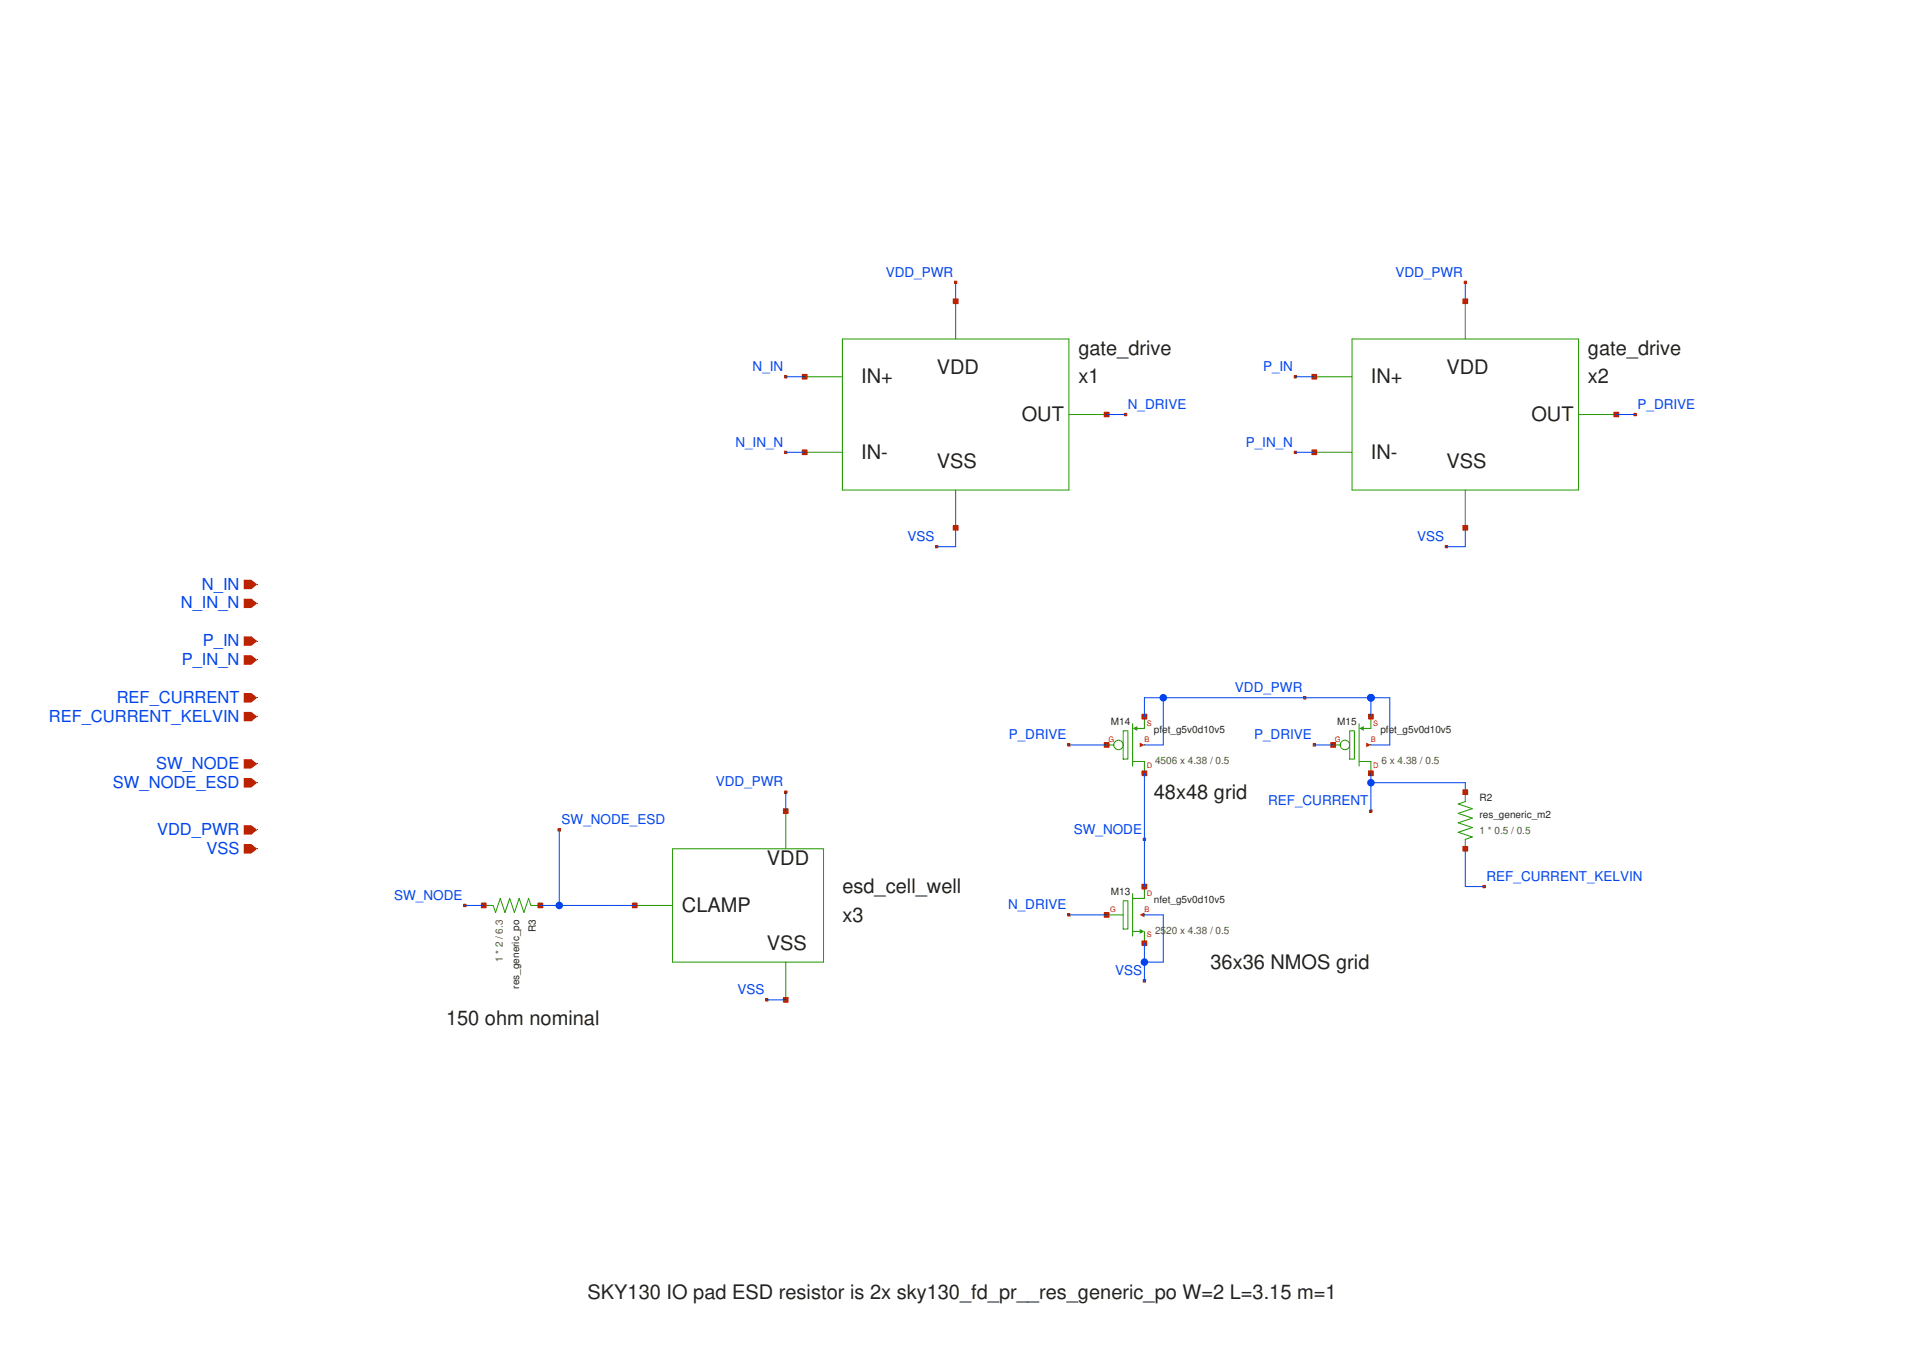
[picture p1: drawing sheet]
<svg xmlns="http://www.w3.org/2000/svg" width="297mm" height="210mm" viewBox="0 0 297 210" stroke-linecap="round" stroke-linejoin="round" font-family="sans-serif">
<path d="M172.4 116h1.1M176.4 118.6h1.9v1.8M176.4 112.7v6.6M178.3 111.6v1.8h-1.1" fill="none" stroke="#229800" stroke-width=".16"/>
<path d="M176.4 113.4l.8-.3v.7z" fill="#229800"/>
<g fill="none" stroke="#229800" stroke-width=".16">
<path d="M174.9 113.8h.8v4.4h-.8zM207.7 116h1.1M211.7 118.6h1.8v1.8M211.7 112.7v6.6M213.5 111.6v1.8h-1.1"/>
<circle cx="174.2" cy="116" r=".74"/>
</g>
<path d="M211.7 113.4l.7-.3v.7z" fill="#229800"/>
<g fill="none" stroke="#229800" stroke-width=".16">
<path d="M210.2 113.8h.8v4.4h-.8zM176.4 139.2v6.6M178.3 138.1v1.8h-1.9M172.4 142.5h2.5M176.4 145h1.1M178.3 145v1.9"/>
<circle cx="209.5" cy="116" r=".74"/>
</g>
<path d="M177.5 144.7l.8 .3-.8 .4z" fill="#229800"/>
<g fill="none" stroke="#229800" stroke-width=".16">
<path d="M125.3 58.7h5.9M131.2 52.8h35.3v23.5h-35.3zM148.9 46.9v5.9M204.7 58.7h5.9M210.6 52.8h35.3v23.5h-35.3zM228.2 46.9v5.9M125.3 70.4h5.9M148.9 76.3v5.9M166.5 64.5h5.9M204.7 70.4h5.9M228.2 76.3v5.9M245.9 64.5h5.9"/>
<path d="M104.8 132.2h23.5v17.6h-23.5zM122.4 126.3v5.9M228.2 123.4v1.4l-1.1 .4 2.2 .7-2.2 .8 2.2 .7-2.2 .7 2.2 .8-2.2 .7 2.2 .7-1.1 .4v1.5M75.4 141h1.4l.4 1.1 .7-2.2 .8 2.2 .7-2.2 .7 2.2 .8-2.2 .7 2.2 .7-2.2 .4 1.1h1.5M98.9 141h5.9M122.4 149.8v5.9M174.9 140.3h.8v4.4h-.8z"/>
</g>
<path d="M38 90.3h1.2l.9 .7-.9 .7h-1.2z" fill="#ba2200"/>
<path d="M40.1 91h.1" fill="none" stroke="#ba2200" stroke-width=".16"/>
<path d="M38 93.2h1.2l.9 .7-.9 .8h-1.2z" fill="#ba2200"/>
<path d="M40.1 94h.1" fill="none" stroke="#ba2200" stroke-width=".16"/>
<path d="M38 99.1h1.2l.9 .7-.9 .8h-1.2z" fill="#ba2200"/>
<path d="M40.1 99.8h.1" fill="none" stroke="#ba2200" stroke-width=".16"/>
<path d="M38 102h1.2l.9 .8-.9 .7h-1.2z" fill="#ba2200"/>
<path d="M40.1 102.8h.1" fill="none" stroke="#ba2200" stroke-width=".16"/>
<path d="M38 107.9h1.2l.9 .7-.9 .8h-1.2z" fill="#ba2200"/>
<path d="M40.1 108.7h.1" fill="none" stroke="#ba2200" stroke-width=".16"/>
<path d="M38 110.9h1.2l.9 .7-.9 .7h-1.2z" fill="#ba2200"/>
<path d="M40.1 111.6h.1" fill="none" stroke="#ba2200" stroke-width=".16"/>
<path d="M38 118.2h1.2l.9 .7-.9 .8h-1.2z" fill="#ba2200"/>
<path d="M40.1 118.9h.1" fill="none" stroke="#ba2200" stroke-width=".16"/>
<path d="M38 121.1h1.2l.9 .8-.9 .7h-1.2z" fill="#ba2200"/>
<path d="M40.1 121.9h.1" fill="none" stroke="#ba2200" stroke-width=".16"/>
<path d="M38 128.5h1.2l.9 .7-.9 .8h-1.2z" fill="#ba2200"/>
<path d="M40.1 129.2h.1" fill="none" stroke="#ba2200" stroke-width=".16"/>
<path d="M38 131.4h1.2l.9 .8-.9 .7h-1.2z" fill="#ba2200"/>
<path d="M40.1 132.2h.1" fill="none" stroke="#ba2200" stroke-width=".16"/>
<path d="M177.5 115.6l.8 .4-.8 .4z" fill="#ba2200"/>
<path d="M177.9 120h.7v.8h-.7z" fill="none" stroke="#ba2200" stroke-width=".16"/>
<path d="M177.9 120h.7v.8h-.7z" fill="#ba2200"/>
<path d="M172 115.6h.7v.8h-.7z" fill="none" stroke="#ba2200" stroke-width=".16"/>
<path d="M172 115.6h.7v.8h-.7z" fill="#ba2200"/>
<path d="M177.9 111.2h.7v.8h-.7z" fill="none" stroke="#ba2200" stroke-width=".16"/>
<path d="M177.9 111.2h.7v.8h-.7z" fill="#ba2200"/>
<path d="M178.2 116h.1" fill="none" stroke="#ba2200" stroke-width=".16"/>
<path d="M212.8 115.6l.7 .4-.7 .4z" fill="#ba2200"/>
<path d="M213.2 120h.7v.8h-.7z" fill="none" stroke="#ba2200" stroke-width=".16"/>
<path d="M213.2 120h.7v.8h-.7z" fill="#ba2200"/>
<path d="M207.3 115.6h.7v.8h-.7z" fill="none" stroke="#ba2200" stroke-width=".16"/>
<path d="M207.3 115.6h.7v.8h-.7z" fill="#ba2200"/>
<path d="M213.2 111.2h.7v.8h-.7z" fill="none" stroke="#ba2200" stroke-width=".16"/>
<path d="M213.2 111.2h.7v.8h-.7z" fill="#ba2200"/>
<path d="M213.5 116h.1" fill="none" stroke="#ba2200" stroke-width=".16"/>
<path d="M178.1 152.6h.3v.3h-.3z" fill="none" stroke="#ba2200" stroke-width=".16"/>
<path d="M178.1 152.6h.3v.3h-.3z" fill="#ba2200"/>
<path d="M213.4 126.1h.3v.4h-.3z" fill="none" stroke="#ba2200" stroke-width=".16"/>
<path d="M213.4 126.1h.3v.4h-.3z" fill="#ba2200"/>
<path d="M166.3 142.3h.4v.3h-.4z" fill="none" stroke="#ba2200" stroke-width=".16"/>
<path d="M166.3 142.3h.4v.3h-.4z" fill="#ba2200"/>
<path d="M166.3 115.8h.4v.4h-.4z" fill="none" stroke="#ba2200" stroke-width=".16"/>
<path d="M166.3 115.8h.4v.4h-.4z" fill="#ba2200"/>
<path d="M203.1 108.5h.3v.3h-.3z" fill="none" stroke="#ba2200" stroke-width=".16"/>
<path d="M203.1 108.5h.3v.3h-.3z" fill="#ba2200"/>
<path d="M204.5 115.8h.4v.4h-.4z" fill="none" stroke="#ba2200" stroke-width=".16"/>
<g fill="#ba2200">
<path d="M204.5 115.8h.4v.4h-.4z"/>
<path d="M177.5 142.5l.8-.4v.7z"/>
</g>
<path d="M177.9 137.7h.7v.7h-.7z" fill="none" stroke="#ba2200" stroke-width=".16"/>
<path d="M177.9 137.7h.7v.7h-.7z" fill="#ba2200"/>
<path d="M172 142.1h.7v.7h-.7z" fill="none" stroke="#ba2200" stroke-width=".16"/>
<path d="M172 142.1h.7v.7h-.7z" fill="#ba2200"/>
<path d="M177.9 146.5h.7v.7h-.7z" fill="none" stroke="#ba2200" stroke-width=".16"/>
<path d="M177.9 146.5h.7v.7h-.7z" fill="#ba2200"/>
<path d="M178.2 142.5h.1" fill="none" stroke="#ba2200" stroke-width=".16"/>
<path d="M178.1 130.5h.3v.4h-.3z" fill="none" stroke="#ba2200" stroke-width=".16"/>
<path d="M178.1 130.5h.3v.4h-.3z" fill="#ba2200"/>
<path d="M125 58.3h.7v.7h-.7z" fill="none" stroke="#ba2200" stroke-width=".16"/>
<path d="M125 58.3h.7v.7h-.7z" fill="#ba2200"/>
<path d="M125 70.1h.7v.7h-.7z" fill="none" stroke="#ba2200" stroke-width=".16"/>
<path d="M125 70.1h.7v.7h-.7z" fill="#ba2200"/>
<path d="M148.5 46.5h.7v.8h-.7z" fill="none" stroke="#ba2200" stroke-width=".16"/>
<path d="M148.5 46.5h.7v.8h-.7z" fill="#ba2200"/>
<path d="M148.5 81.8h.7v.8h-.7z" fill="none" stroke="#ba2200" stroke-width=".16"/>
<path d="M148.5 81.8h.7v.8h-.7z" fill="#ba2200"/>
<path d="M172 64.2h.7v.7h-.7z" fill="none" stroke="#ba2200" stroke-width=".16"/>
<path d="M172 64.2h.7v.7h-.7z" fill="#ba2200"/>
<path d="M204.3 58.3h.8v.7h-.8z" fill="none" stroke="#ba2200" stroke-width=".16"/>
<path d="M204.3 58.3h.8v.7h-.8z" fill="#ba2200"/>
<path d="M204.3 70.1h.8v.7h-.8z" fill="none" stroke="#ba2200" stroke-width=".16"/>
<path d="M204.3 70.1h.8v.7h-.8z" fill="#ba2200"/>
<path d="M227.9 46.5h.7v.8h-.7z" fill="none" stroke="#ba2200" stroke-width=".16"/>
<path d="M227.9 46.5h.7v.8h-.7z" fill="#ba2200"/>
<path d="M227.9 81.8h.7v.8h-.7z" fill="none" stroke="#ba2200" stroke-width=".16"/>
<path d="M227.9 81.8h.7v.8h-.7z" fill="#ba2200"/>
<path d="M251.4 64.2h.7v.7h-.7z" fill="none" stroke="#ba2200" stroke-width=".16"/>
<path d="M251.4 64.2h.7v.7h-.7z" fill="#ba2200"/>
<path d="M225.1 84.9h.4v.4h-.4z" fill="none" stroke="#ba2200" stroke-width=".16"/>
<path d="M225.1 84.9h.4v.4h-.4z" fill="#ba2200"/>
<path d="M122.2 58.5h.4v.4h-.4z" fill="none" stroke="#ba2200" stroke-width=".16"/>
<path d="M122.2 58.5h.4v.4h-.4z" fill="#ba2200"/>
<path d="M122.2 70.2h.4v.4h-.4z" fill="none" stroke="#ba2200" stroke-width=".16"/>
<path d="M122.2 70.2h.4v.4h-.4z" fill="#ba2200"/>
<path d="M175.1 64.4h.4v.3h-.4z" fill="none" stroke="#ba2200" stroke-width=".16"/>
<path d="M175.1 64.4h.4v.3h-.4z" fill="#ba2200"/>
<path d="M254.5 64.4h.4v.3h-.4z" fill="none" stroke="#ba2200" stroke-width=".16"/>
<path d="M254.5 64.4h.4v.3h-.4z" fill="#ba2200"/>
<path d="M201.6 58.5h.4v.4h-.4z" fill="none" stroke="#ba2200" stroke-width=".16"/>
<path d="M201.6 58.5h.4v.4h-.4z" fill="#ba2200"/>
<path d="M201.6 70.2h.4v.4h-.4z" fill="none" stroke="#ba2200" stroke-width=".16"/>
<path d="M201.6 70.2h.4v.4h-.4z" fill="#ba2200"/>
<path d="M228.1 43.8h.3v.4h-.3z" fill="none" stroke="#ba2200" stroke-width=".16"/>
<path d="M228.1 43.8h.3v.4h-.3z" fill="#ba2200"/>
<path d="M148.7 43.8h.3v.4h-.3z" fill="none" stroke="#ba2200" stroke-width=".16"/>
<path d="M148.7 43.8h.3v.4h-.3z" fill="#ba2200"/>
<path d="M72.2 140.8h.4v.4h-.4z" fill="none" stroke="#ba2200" stroke-width=".16"/>
<path d="M72.2 140.8h.4v.4h-.4z" fill="#ba2200"/>
<path d="M86.9 129h.4v.4h-.4z" fill="none" stroke="#ba2200" stroke-width=".16"/>
<path d="M86.9 129h.4v.4h-.4z" fill="#ba2200"/>
<path d="M231 137.9h.4v.3h-.4z" fill="none" stroke="#ba2200" stroke-width=".16"/>
<path d="M231 137.9h.4v.3h-.4z" fill="#ba2200"/>
<path d="M145.7 84.9h.4v.4h-.4z" fill="none" stroke="#ba2200" stroke-width=".16"/>
<path d="M145.7 84.9h.4v.4h-.4z" fill="#ba2200"/>
<path d="M227.9 131.8h.7v.7h-.7z" fill="none" stroke="#ba2200" stroke-width=".16"/>
<path d="M227.9 131.8h.7v.7h-.7z" fill="#ba2200"/>
<path d="M227.9 123h.7v.7h-.7z" fill="none" stroke="#ba2200" stroke-width=".16"/>
<path d="M227.9 123h.7v.7h-.7z" fill="#ba2200"/>
<path d="M122 125.9h.8v.8h-.8z" fill="none" stroke="#ba2200" stroke-width=".16"/>
<path d="M122 125.9h.8v.8h-.8z" fill="#ba2200"/>
<path d="M122 155.3h.8v.8h-.8z" fill="none" stroke="#ba2200" stroke-width=".16"/>
<path d="M122 155.3h.8v.8h-.8z" fill="#ba2200"/>
<path d="M98.5 140.6h.7v.8h-.7z" fill="none" stroke="#ba2200" stroke-width=".16"/>
<path d="M98.5 140.6h.7v.8h-.7z" fill="#ba2200"/>
<path d="M119.3 155.5h.3v.4h-.3z" fill="none" stroke="#ba2200" stroke-width=".16"/>
<path d="M119.3 155.5h.3v.4h-.3z" fill="#ba2200"/>
<path d="M122.2 123.2h.4v.3h-.4z" fill="none" stroke="#ba2200" stroke-width=".16"/>
<path d="M122.2 123.2h.4v.3h-.4z" fill="#ba2200"/>
<path d="M75 140.6h.7v.8h-.7z" fill="none" stroke="#ba2200" stroke-width=".16"/>
<path d="M75 140.6h.7v.8h-.7z" fill="#ba2200"/>
<path d="M83.8 140.6h.7v.8h-.7z" fill="none" stroke="#ba2200" stroke-width=".16"/>
<path d="M83.8 140.6h.7v.8h-.7z" fill="#ba2200"/>
<g fill="none" stroke="#0044ed" stroke-width=".16">
<path d="M122.4 58.7h2.9M148.9 44v2.9M201.8 58.7h2.9M228.2 44v2.9M122.4 70.4h2.9M172.4 64.5h2.9M201.8 70.4h2.9M251.8 64.5h2.9M148.9 82.2v2.9h-3M228.2 82.2v2.9h-2.9M166.5 116h5.9M178.3 111.6v-3h38.2v7.4h-3"/>
<path d="M181.2 108.6v7.4h-2.9M204.7 116h3M213.5 108.6v3M87.1 129.2v11.8M122.4 123.4v2.9M178.3 120.4v17.7M213.5 120.4v5.9M213.5 121.9h14.7v1.5M228.2 132.2v5.9h3M72.4 141h3M84.2 141h14.7M119.5 155.7h2.9"/>
<path d="M166.5 142.5h5.9M178.3 146.9v5.9M178.3 142.5h2.9v7.3h-2.9"/>
</g>
<g fill="#0044ed">
<path d="M86.7 140.6a.59 .59 0 0 1 .6-.2 .59 .59 0 0 1 .4 .6h-.6h.6a.59 .59 0 0 1-.8 .5 .59 .59 0 0 1-.2-.9z"/>
<path d="M180.8 108.2a.59 .59 0 0 1 .6-.1 .59 .59 0 0 1 .4 .5h-.6h.6a.59 .59 0 0 1-.8 .6 .59 .59 0 0 1-.2-1z"/>
<path d="M213.1 108.2a.59 .59 0 0 1 .7-.1 .59 .59 0 0 1 .3 .5h-.6h.6a.59 .59 0 0 1-.8 .6 .59 .59 0 0 1-.2-1z"/>
<path d="M177.8 149.4a.59 .59 0 0 1 .7-.1 .59 .59 0 0 1 .3 .5h-.5h.5a.59 .59 0 0 1-.8 .6 .59 .59 0 0 1-.2-1z"/>
<path d="M213.1 121.5a.59 .59 0 0 1 .7-.2 .59 .59 0 0 1 .3 .6h-.6h.6a.59 .59 0 0 1-.8 .5 .59 .59 0 0 1-.2-.9z"/>
</g>
<g font-size="3.1" fill="#222">
<text x="134.2" y="59.7">IN+</text>
<text x="145.9" y="58.2">VDD</text>
<text x="168" y="55.3">gate_drive</text>
<text x="168" y="59.7">x1</text>
<text x="213.5" y="59.7">IN+</text>
<text x="225.3" y="58.2">VDD</text>
<text x="247.3" y="55.3">gate_drive</text>
<text x="247.3" y="59.7">x2</text>
<text x="159.1" y="65.6">OUT</text>
<text x="238.5" y="65.6">OUT</text>
<text x="134.2" y="71.5">IN-</text>
<text x="213.5" y="71.5">IN-</text>
<text x="145.9" y="72.9">VSS</text>
<text x="225.3" y="72.9">VSS</text>
<text x="179.7" y="124.4">48x48 grid</text>
<text x="119.5" y="134.7">VDD</text>
<text x="106.2" y="142">CLAMP</text>
<text x="131.2" y="139.1">esd_cell_well</text>
<text x="131.2" y="143.5">x3</text>
<text x="119.5" y="147.9">VSS</text>
<text x="188.5" y="150.9">36x36 NMOS grid</text>
<text x="69.5" y="159.7">150 ohm nominal</text>
<text x="91.5" y="202.3">SKY130 IO pad ESD resistor is 2x sky130_fd_pr__res_generic_po W=2 L=3.15 m=1</text>
</g>
<g font-size="2.6" fill="#0044ed">
<text x="28.2" y="94.7">N_IN_N</text>
<text x="31.5" y="91.8">N_IN</text>
<text x="31.6" y="100.6">P_IN</text>
<text x="28.3" y="103.6">P_IN_N</text>
<text x="7.6" y="112.4">REF_CURRENT_KELVIN</text>
<text x="18.2" y="109.4">REF_CURRENT</text>
<text x="24.3" y="119.7">SW_NODE</text>
<text x="17.6" y="122.7">SW_NODE_ESD</text>
<text x="24.5" y="130">VDD_PWR</text>
<text x="32.2" y="133">VSS</text>
</g>
<g font-size="2.1" fill="#0044ed">
<text x="138" y="43.1">VDD_PWR</text>
<text x="217.4" y="43.1">VDD_PWR</text>
<text x="117.2" y="57.8">N_IN</text>
<text x="196.7" y="57.8">P_IN</text>
<text x="175.7" y="63.7">N_DRIVE</text>
<text x="255.1" y="63.7">P_DRIVE</text>
<text x="114.5" y="69.5">N_IN_N</text>
<text x="194" y="69.5">P_IN_N</text>
<text x="141.3" y="84.2">VSS</text>
<text x="220.7" y="84.2">VSS</text>
<text x="192.4" y="107.8">VDD_PWR</text>
<text x="157.1" y="115.1">P_DRIVE</text>
<text x="195.3" y="115.1">P_DRIVE</text>
<text x="111.5" y="122.5">VDD_PWR</text>
<text x="197.5" y="125.4">REF_CURRENT</text>
<text x="87.5" y="128.3">SW_NODE_ESD</text>
<text x="167.3" y="129.8">SW_NODE</text>
<text x="231.5" y="137.2">REF_CURRENT_KELVIN</text>
<text x="61.4" y="140.1">SW_NODE</text>
<text x="157" y="141.6">N_DRIVE</text>
<text x="114.9" y="154.8">VSS</text>
<text x="173.7" y="151.9">VSS</text>
</g>
<g font-size="1.6" fill="#222">
<text x="173" y="112.8">M14</text>
<text x="208.3" y="112.8">M15</text>
<text x="179.7" y="114.2">pfet_g5v0d10v5</text>
<text x="215" y="114.2">pfet_g5v0d10v5</text>
<text x="230.4" y="124.8">R2</text>
<text x="230.4" y="127.4">res_generic_m2</text>
<text x="173" y="139.3">M13</text>
<text x="179.7" y="140.6">nfet_g5v0d10v5</text>
<text x="83.5" y="145.2" transform="rotate(-90 83.5 145.2)">R3</text>
<text x="80.9" y="153.9" transform="rotate(-90 80.9 153.9)">res_generic_po</text>
</g>
<g font-size="1.6" fill="#660">
<text x="179.9" y="118.9">4506 x 4.38 / 0.5</text>
<text x="215.2" y="118.9">6 x 4.38 / 0.5</text>
<text x="230.4" y="129.9">1 * 0.5 / 0.5</text>
<text x="78.3" y="149.9" transform="rotate(-90 78.3 149.9)">1 * 2 / 6.3</text>
<text x="179.9" y="145.4">2520 x 4.38 / 0.5</text>
</g>
<g font-size="1.2" fill="#fe0000">
<text x="178.6" y="113">S</text>
<text x="213.9" y="113">S</text>
<text x="172.7" y="115.5">G</text>
<text x="178.3" y="115.5">B</text>
<text x="178.6" y="119.5">D</text>
<text x="207.9" y="115.5">G</text>
<text x="213.5" y="115.5">B</text>
<text x="213.9" y="119.5">D</text>
<text x="172.9" y="141.9">G</text>
<text x="178.3" y="141.9">B</text>
<text x="178.6" y="139.5">D</text>
<text x="178.6" y="146">S</text>
</g>
</svg>
